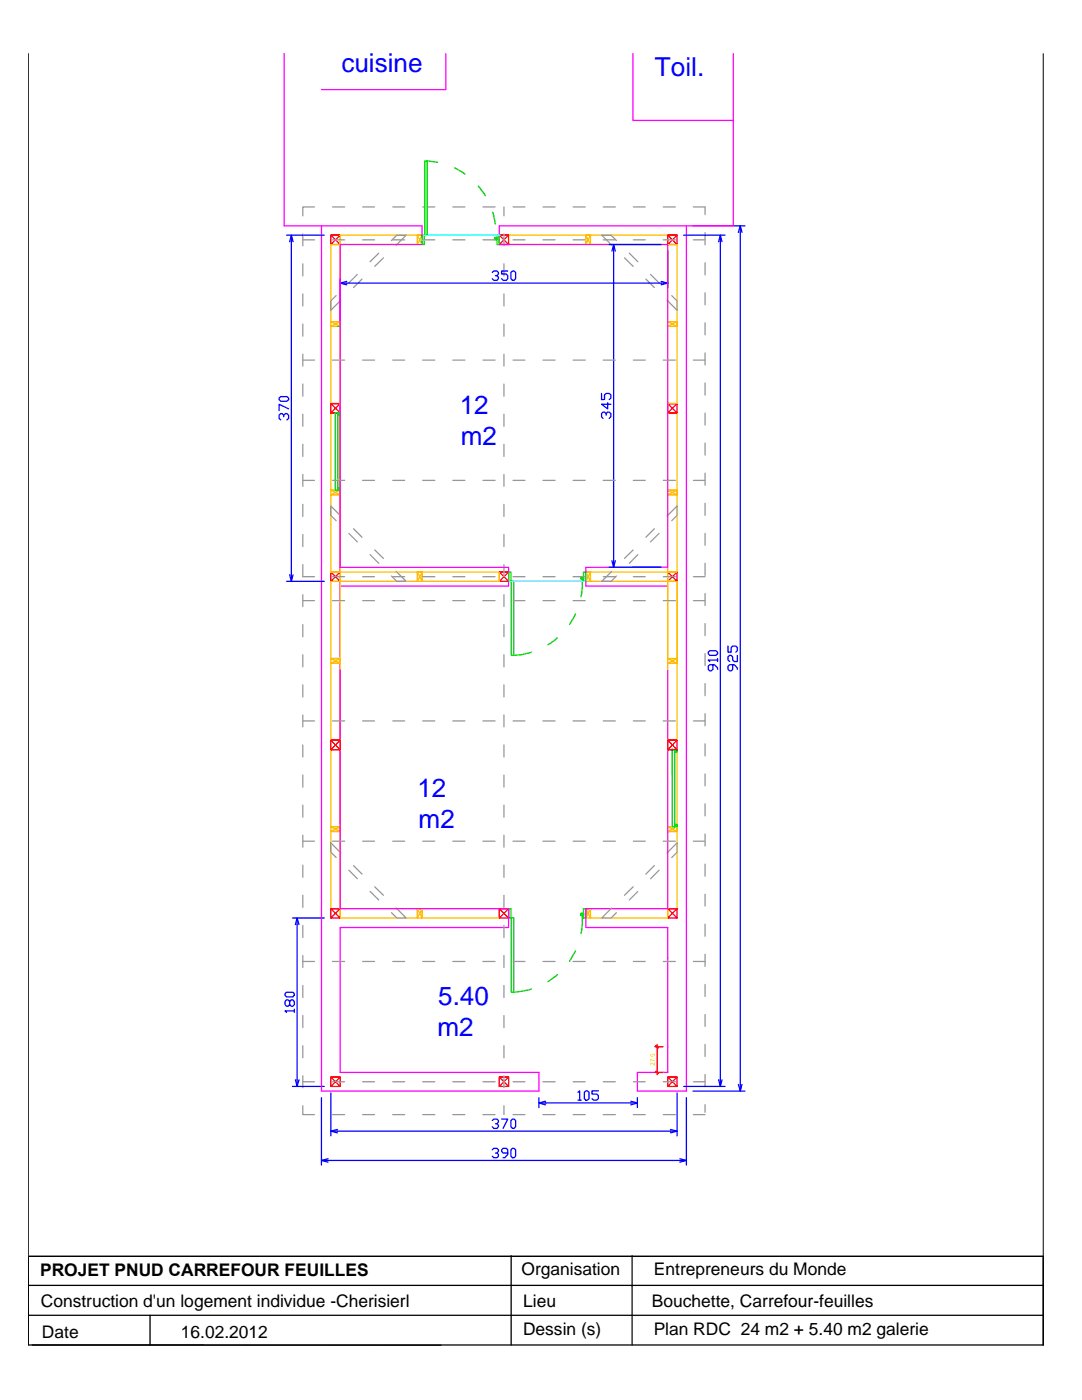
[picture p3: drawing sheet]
<svg xmlns="http://www.w3.org/2000/svg" width="216mm" height="279mm" viewBox="0 0 216 279" stroke-linecap="round" stroke-linejoin="round" font-family="sans-serif">
<!-- layer: soubassement -->
<path d="M56.7 10.7v34.4h7.4M89 10.7v7.2h-24.9M126.3 10.7v13.3h20M146.3 10.7v34.4h-46.7v1.8M84.2 46.9v-1.8h-20.1v172.6h43.4v-3.7h-39.6v-28.9h33.6v-3.8M84.2 48.8h-16.3v64.4h33.6v1M99.6 48.8h33.6v64.4h-16.3v1M137 45.1v172.6h-9.8v-3.7h6v-28.9h-16.3v-3.8h16.3v-47.5M67.9 82.4v98.9M101.5 116v1h-33.6M116.9 116v1h16.3M67.9 181.3h33.6" fill="none" stroke="#f0f" stroke-width=".25"/>
<!-- layer: ossature_primaire -->
<g fill="none" stroke="#f00" stroke-width=".25">
<path d="M66 48.8v-1.9h1.9v1.9h-1.9l1.9-1.9h-1.9l1.9 1.9M99.6 48.8v-1.9h1.9v1.9h-1.9l1.9-1.9h-1.9l1.9 1.9M133.2 48.8v-1.9h1.9v1.9h-1.9l1.9-1.9h-1.9l1.9 1.9M66 82.4v-1.9h1.9v1.9h-1.9l1.9-1.9h-1.9l1.9 1.9M133.2 82.4v-1.9h1.9v1.9h-1.9l1.9-1.9h-1.9l1.9 1.9M66 116v-1.8h1.9v1.8h-1.9l1.9-1.8h-1.9l1.9 1.8M99.6 116v-1.8h1.9v1.8h-1.9l1.9-1.8h-1.9l1.9 1.8M133.2 116l1.9-1.8h-1.9l1.9 1.8h-1.9v-1.8h1.9v1.8M66 149.6v-1.9h1.9v1.9h-1.9l1.9-1.9h-1.9l1.9 1.9M133.2 149.6v-1.9h1.9v1.9h-1.9l1.9-1.9h-1.9l1.9 1.9M66 183.2v-1.9h1.9v1.9h-1.9l1.9-1.9h-1.9l1.9 1.9M99.6 183.2v-1.9h1.9v1.9h-1.9l1.9-1.9h-1.9l1.9 1.9"/>
<path d="M133.2 183.2v-1.9h1.9v1.9h-1.9l1.9-1.9h-1.9l1.9 1.9M66 216.8v-1.8h1.9v1.8h-1.9l1.9-1.8h-1.9l1.9 1.8M99.6 216.8v-1.8h1.9v1.8h-1.9l1.9-1.8h-1.9l1.9 1.8M133.2 216.8v-1.8h1.9v1.8h-1.9l1.9-1.8h-1.9l1.9 1.8"/>
</g>
<!-- layer: oassature_secondaire -->
<g fill="none" stroke="#ffbf00" stroke-width=".25">
<path d="M66 48.8h1.9v15.4h-1.9zM67.9 46.9h15.4v1.9h-15.4zM83.3 48.8l.9-1.9h-.9l.9 1.9v-1.9h-.9v1.9h.9M101.5 46.9h15.4v1.9h-15.4zM116.9 48.8l.9-1.9h-.9l.9 1.9v-1.9h-.9v1.9h.9M117.8 46.9h15.4v1.9h-15.4zM133.2 48.8h1.9v15.4h-1.9zM66 64.2h1.9v.9h-1.9v-.9l1.9 .9v-.9l-1.9 .9M66 65.1h1.9v15.4h-1.9zM133.2 64.2h1.9v.9h-1.9v-.9l1.9 .9v-.9l-1.9 .9M133.2 65.1h1.9v15.4h-1.9zM66 82.4h1.9v15.4h-1.9z"/>
<path d="M66 97.8h1.9v.9h-1.9v-.9l1.9 .9v-.9l-1.9 .9M66 98.7h1.9v15.5h-1.9zM133.2 82.4h1.9v15.4h-1.9zM133.2 97.8h1.9v.9h-1.9v-.9l1.9 .9v-.9l-1.9 .9M133.2 98.7h1.9v15.5h-1.9zM67.9 114.2h15.4v1.8h-15.4zM83.3 116l.9-1.8h-.9l.9 1.8v-1.8h-.9v1.8h.9M84.2 114.2h15.4v1.8h-15.4zM116.9 116l.9-1.8h-.9l.9 1.8v-1.8h-.9v1.8h.9M117.8 114.2h15.4v1.8h-15.4zM133.2 116h1.9v15.4h-1.9zM66 132.4h1.9v15.3h-1.9z"/>
<path d="M66 131.4v-15.4h1.9v15.4h-1.9h1.9v1h-1.9v-1l1.9 1v-1l-1.9 1M133.2 132.4h1.9v15.3h-1.9zM133.2 131.4v-15.4h1.9v15.4h-1.9h1.9v1h-1.9v-1l1.9 1v-1l-1.9 1M66 149.6h1.9v15.4h-1.9zM133.2 149.6h1.9v15.4h-1.9zM66 165.9h1.9v15.4h-1.9zM66 165h1.9v.9h-1.9v-.9l1.9 .9v-.9l-1.9 .9M133.2 165.9h1.9v15.4h-1.9zM133.2 165h1.9v.9h-1.9v-.9l1.9 .9v-.9l-1.9 .9M67.9 181.3h15.4v1.9h-15.4zM83.3 183.2l.9-1.9h-.9l.9 1.9v-1.9h-.9v1.9h.9M84.2 181.3h15.4v1.9h-15.4z"/>
<path d="M116.9 183.2l.9-1.9h-.9l.9 1.9v-1.9h-.9v1.9h.9M117.8 181.3h15.4v1.9h-15.4z"/>
</g>
<!-- layer: menuiserie -->
<g fill="none" stroke="#0d0" stroke-width=".25">
<path d="M84.8 32.1h.4v14.8h-.4zM85.2 32.1l2.1 .3M90.7 33.5l2.1 1.2M95.4 37.2l1.4 1.9M84.2 46.9h.5v1.9h-.5zM98.3 42.4l.5 2.3M99.2 47.4h-.5v.5h.5v-.5l-.5 .5v-.5l.5 .5M99.2 46.9h.4v1.9h-.4zM67.4 65.1h.5M66.9 82.4h1v.5h-.5v-.5v15.4h-.5zM67.4 97.4h.5v.4h-.5zM67.4 97.8l.5-.4h-.5l.5 .4"/>
<path d="M67.4 82.4l.5 .5M67.9 82.4l-.5 .5M101.5 114.2h.5v1.8h-.5zM102 116h.5v14.8h-.5zM116.2 115.6v1.5l-.3 2M116.4 115.1l-.4 .5v-.5l.4 .5v-.5h-.4v.5h.4M116.4 114.2h.5v1.8h-.5zM106 130.2l-2 .5-1.5 .1M111.2 127.3l-1.9 1.4M114.8 122.5l-1.2 2.1M134.1 149.6h1v.5h-.5v-.5v15.4h-.4zM134.6 149.6h.5l-.5 .5"/>
<path d="M134.6 149.2l.5 .4M134.6 149.6l.5 .5M134.6 164.5h.5v.5h-.5zM134.6 164.5l.5 .5M135.1 164.5l-.5 .5M101.5 181.3h.5v1.9h-.5zM102 183.2h.5v14.8h-.5zM106 197.4l-3.5 .6M111.2 194.5l-1.9 1.4M114.8 189.8l-1.2 2M116.2 182.7v1.6l-.3 2M116.4 182.3l-.4 .4v-.4l.4 .4v-.4h-.4v.4h.4"/>
<path d="M116.4 181.3h.5v1.9h-.5z"/>
<circle cx="84.7" cy="46.9" r=".11"/>
<circle cx="102" cy="116" r=".11"/>
<circle cx="102" cy="183.2" r=".11"/>
</g>
<!-- layer: en dessu -->
<g fill="none" stroke="#989898" stroke-width=".25">
<path d="M60.4 46.7v2.4M60.4 52.6v2.5M60.4 58.7v2.4M60.4 47.9h2.4M62.8 41.3h-2.4v1.8M66.4 41.3h2.4M66.4 47.9h2.4M67.1 59l-1.1 1.1v1.8l2-2M71.3 54.8l-1.7 1.7M72.2 55.7l-1.7 1.7M72.4 41.3h2.3M72.4 47.9h2.3"/>
<path d="M75.6 50.5l-1.8 1.7M76.5 51.5l-1.7 1.7M78.1 48l1.1-1.1h1.8l-1.9 2M78.4 41.3h2.3M78.4 47.9h2.3M84.3 41.3h2.5M84.3 47.9h2.5M90.4 41.3h2.4M90.4 47.9h2.4M96.4 41.3h2.4M96.4 47.9h2.4M100.6 41.3v1.8"/>
<path d="M100.6 46.7v2.4M100.6 52.6v2.5M100.6 58.7v2.4M102.4 41.3h2.3M102.4 47.9h2.3M108.3 41.3h2.5M108.3 47.9h2.5M114.4 41.3h2.4M114.4 47.9h2.4M120.4 41.3h2.4M120.4 47.9h2.4M123 48l-1.1-1.1h-1.8l2 2"/>
<path d="M124.6 51.5l1.7 1.7M125.6 50.5l1.7 1.7M126.4 41.3h2.3M126.4 47.9h2.3M128.9 55.7l1.7 1.7M129.8 54.8l1.7 1.7M132.3 41.3h2.5M132.3 47.9h2.5M134 59l1.1 1.1v1.8l-2-2M138.4 41.3h2.3v1.5M138.4 47.9h2.3M140.7 46.4v2.4"/>
<path d="M140.7 52.4v2.4M140.7 58.4v2.4M60.4 64.7v2.4M60.4 70.7v2.4M60.4 76.7v2.4M60.4 71.9h2.4M66.4 71.9h2.4M72.4 71.9h2.3M78.4 71.9h2.3M84.3 71.9h2.5M90.4 71.9h2.4M96.4 71.9h2.4"/>
<path d="M100.6 64.7v2.4M100.6 70.7v2.4M100.6 76.7v2.4M102.4 71.9h2.3M108.3 71.9h2.5M114.4 71.9h2.4M120.4 71.9h2.4M126.4 71.9h2.3M132.3 71.9h2.5M138.4 71.9h2.3M140.7 64.4v2.4M140.7 70.4v2.4"/>
<path d="M140.7 76.4v2.5M60.4 82.7v2.4M60.4 88.7v2.4M60.4 94.7v2.4M60.4 95.9h2.4M66.4 95.9h2.4M72.4 95.9h2.3M78.4 95.9h2.3M84.3 95.9h2.5M90.4 95.9h2.4M96.4 95.9h2.4M100.6 82.7v2.4"/>
<path d="M100.6 88.7v2.4M100.6 94.7v2.4M102.4 95.9h2.3M108.3 95.9h2.5M114.4 95.9h2.4M120.4 95.9h2.4M126.4 95.9h2.3M132.3 95.9h2.5M138.4 95.9h2.3M140.7 82.5v2.3M140.7 88.4v2.4M140.7 94.4v2.4"/>
<path d="M60.4 100.7v2.4M60.4 106.7v2.4M60.4 112.7v2.4h2.4M60.4 118.7v2.4M60.4 119.9h2.4M66.4 115.1h2.4M66.4 119.9h2.4M68 103l-2-2v1.9l1.1 1M69.6 106.5l1.7 1.6M70.5 105.5l1.7 1.7M72.4 115.1h2.3M72.4 119.9h2.3"/>
<path d="M73.8 110.7l1.8 1.7M74.8 109.8l1.7 1.6M78.4 115.1h2.3M78.4 119.9h2.3M79.1 114l1.9 2h-1.8l-1.1-1M84.3 115.1h2.5M84.3 119.9h2.5M90.4 115.1h2.4M90.4 119.9h2.4M96.4 115.1h2.4M96.4 119.9h2.4M100.6 100.7v2.4"/>
<path d="M100.6 106.7v2.4M100.6 112.7v2.4M100.6 118.7v2.4M102.4 115.1h2.3M102.4 119.9h2.3M108.3 115.1h2.5M108.3 119.9h2.5M114.4 115.1h2.4M114.4 119.9h2.4M120.4 115.1h2.4M120.4 119.9h2.4M122.1 114l-2 2h1.8l1.1-1"/>
<path d="M126.3 109.8l-1.7 1.6M126.4 115.1h2.3M126.4 119.9h2.3M127.3 110.7l-1.7 1.7M130.6 105.5l-1.7 1.7M131.5 106.5l-1.7 1.6M132.3 115.1h2.5M132.3 119.9h2.5M133.1 103l2-2v1.9l-1.1 1M138.4 115.1h2.3M138.4 119.9h2.3M140.7 100.4v2.5"/>
<path d="M140.7 106.5v2.3M140.7 112.4v2.4M140.7 118.4v2.4M60.4 124.7v2.4M60.4 130.7v2.4M60.4 136.7v2.4M100.6 124.7v2.4M100.6 130.7v2.4M100.6 136.7v2.4M140.7 124.4v2.5M140.7 130.5v2.3M140.7 136.4v2.4"/>
<path d="M60.4 142.7v2.4M60.4 148.7v2.4M60.4 154.7v2.4M60.4 143.9h2.4M66.4 143.9h2.4M72.4 143.9h2.3M78.4 143.9h2.3M84.3 143.9h2.5M90.4 143.9h2.4M96.4 143.9h2.4M100.6 142.7v2.4M100.6 148.7v2.4"/>
<path d="M100.6 154.7v2.4M102.4 143.9h2.3M108.3 143.9h2.5M114.4 143.9h2.4M120.4 143.9h2.4M126.4 143.9h2.3M132.3 143.9h2.5M138.4 143.9h2.3M140.7 142.4v2.5M140.7 148.4v2.5M140.7 154.5v2.3M60.4 160.7v2.4"/>
<path d="M60.4 166.7v2.4M60.4 172.7v2.4M60.4 178.7v2.4M60.4 167.9h2.4M66.4 167.9h2.4M68 170.2l-2-2v1.9l1.1 1M69.6 173.7l1.7 1.7M70.5 172.7l1.7 1.7M72.4 167.9h2.3M73.8 177.9l1.8 1.7M74.8 177l1.7 1.7M78.4 167.9h2.3"/>
<path d="M84.3 167.9h2.5M90.4 167.9h2.4M96.4 167.9h2.4M100.6 160.7v2.4M100.6 166.7v2.4M100.6 172.7v2.4M100.6 178.7v2.4M102.4 167.9h2.3M108.3 167.9h2.5M114.4 167.9h2.4M120.4 167.9h2.4M126.3 177l-1.7 1.7"/>
<path d="M126.4 167.9h2.3M127.3 177.9l-1.7 1.7M130.6 172.7l-1.7 1.7M131.5 173.7l-1.7 1.7M132.3 167.9h2.5M133.1 170.2l2-2v1.9l-1.1 1M138.4 167.9h2.3M140.7 160.4v2.4M140.7 166.4v2.5M140.7 172.5v2.4M140.7 178.5v2.3M60.4 184.7v2.4"/>
<path d="M60.4 190.7v2.4M60.4 196.7v2.4M60.4 191.9h2.4M66.4 191.9h2.4M72.4 191.9h2.3M78.4 191.9h2.3M79.1 181.2l1.9 2h-1.8l-1.1-1.1M84.3 191.9h2.5M90.4 191.9h2.4M96.4 191.9h2.4M100.6 184.7v2.4M100.6 190.7v2.4"/>
<path d="M100.6 196.7v2.4M102.4 191.9h2.3M108.3 191.9h2.5M114.4 191.9h2.4M120.4 191.9h2.4M122.1 181.2l-2 2h1.8l1.1-1.1M126.4 191.9h2.3M132.3 191.9h2.5M138.4 191.9h2.3M140.7 184.4v2.4M140.7 190.4v2.5M140.7 196.5v2.4"/>
<path d="M60.4 202.7v2.4M60.4 208.7v2.4M60.4 214.7v2.4M60.4 215.9h2.4M66.4 215.9h2.4M72.4 215.9h2.3M78.4 215.9h2.3M84.3 215.9h2.5M90.4 215.9h2.4M96.4 215.9h2.4M100.6 202.7v2.4M100.6 208.7v2.4"/>
<path d="M100.6 214.7v2.4M102.4 215.9h2.3M108.3 215.9h2.5M114.4 215.9h2.4M120.4 215.9h2.4M126.4 215.9h2.3M132.3 215.9h2.5M138.4 215.9h2.3M140.7 202.5v2.3M140.7 208.4v2.4M140.7 214.4v2.5M60.4 220.7v1.7h2.4"/>
<path d="M66.4 222.4h2.4M72.4 222.4h2.3M78.4 222.4h2.3M84.3 222.4h2.5M90.4 222.4h2.4M96.4 222.4h2.4M100.6 220.7v1.7M102.4 222.4h2.3M108.3 222.4h2.5M114.4 222.4h2.4M120.4 222.4h2.4M126.4 222.4h2.3"/>
<path d="M132.3 222.4h2.5M138.4 222.4h2.3M140.7 220.5v1.5M5.6 250.7v4.1M5.6 258.4v2.4M5.6 264.4v4"/>
</g>
<!-- layer: vue -->
<path d="M84.5 46.9h15.3M101.5 116h15.4" fill="none" stroke="#0ff" stroke-width=".25"/>
<!-- layer: cote -->
<g fill="none" stroke="#00f" stroke-width=".25">
<path d="M57.2 46.9h7.5M58.1 48.2v66.5M67.9 55.6v8.7M69.2 56.5h62.7M98.2 54.4l.3-.3h.7l.3 .3v.3l-.3 .3h-.3M99.2 55l.3 .3v.3l-.3 .4h-.7l-.3-.4M101.3 54.1h-1.2v.6h.9l.3 .3v.6l-.3 .4h-.6l-.3-.4M102 54.4l.2-.3h.4l.3 .3v1.2l-.3 .4h-.4l-.2-.4zM121.5 48.8h10.4M122.4 50.1v61.8M133.2 50.1v7.3M136.4 46.9h8.3"/>
<path d="M138.3 45.1h10.3M143.7 48.2v167.3M147.7 46.4v170M55.7 79.4l.3-.3h1.2l.4 .3v.3l-.4 .4h-1.2l-.3-.4zM120 78.5v1.2h.6v-.9l.4-.3h.6l.3 .3v.6l-.3 .3M56.6 83.2v-.3l-.3-.4h-.3l-.3 .4v.6l.3 .3M56.6 82.9l.4-.4h.2l.4 .4v.6l-.4 .3M57.6 81.6l-1.9-.9v1.2M121 82.9v-.4l-.4-.3h-.3l-.3 .3v.7l.3 .3M121 82.5l.3-.3h.3l.3 .3v.7l-.3 .3M121.3 80.4v1.2l-1.3-.9h1.9M57.2 116h7.5"/>
<path d="M121.5 113.2h10.4M141.3 130.2l.3-.3h1.2l.4 .3v.3l-.4 .3h-1.2l-.3-.3zM142.3 132.7v.9l-.4 .3h-.3l-.3-.3v-.6l.3-.3h1l.6 .6v.3M143.2 131.7h-1.9l.3 .3M143.2 131.4v.6M145.3 128.9v1.3h.6v-1l.3-.3h.6l.3 .3v.7l-.3 .3M146.2 132.7v.9l-.3 .3h-.3l-.3-.3v-.6l.3-.3h.9l.6 .6v.3M147.1 130.8v1.2h-.6l-.3-.3v-.6l-.3-.3h-.3l-.3 .3v.6l.3 .3M56.9 198.3l.3-.3h1.2l.3 .3v.3l-.3 .4h-1.2l-.3-.4zM57.8 199.9l.3-.4h.3l.3 .4v.6l-.3 .3h-.3l-.3-.3v-.6l-.3-.4h-.3l-.3 .4v.6l.3 .3h.3l.3-.3M58.3 183.2h6.4M59.3 184.5v31"/>
<path d="M58.3 216.8h6.4M58.7 201.7h-1.8l.3 .3M58.7 201.4v.6M64.1 219.1v13.4M66 218.1v8.6M107.5 219.1v2M115.3 218l.4-.3v1.9M115.3 219.6h.7M116.9 217.7h.3l.3 .3v1.3l-.3 .3h-.3l-.3-.3v-1.3zM119.4 217.7h-1.3v.6h1l.3 .3v.7l-.3 .3h-.6l-.4-.3M127.2 219.1v2M135.1 218.1v8.6"/>
<path d="M136.4 216.8h8.3M137 219.1v13.4M138.3 217.7h10.3M65.5 231.6h70.2M67.3 225.7h66.5M98.2 223.6l.3-.3h.7l.3 .3v.3l-.3 .4h-.3M98.2 229.5l.3-.3h.7l.3 .3v.3l-.3 .3h-.3M99.2 224.3l.3 .3v.3l-.3 .3h-.7l-.3-.3M99.2 230.1l.3 .3v.3l-.3 .3h-.7l-.3-.3M100.1 223.3h1.2l-.9 1.9M101.3 230.1h-.9l-.3-.3v-.3l.3-.3h.6l.3 .3v.9l-.6 .6h-.3M102 223.6l.2-.3h.4l.3 .3v1.3l-.3 .3h-.4l-.2-.3z"/>
<path d="M102 229.5l.2-.3h.4l.3 .3v1.2l-.3 .3h-.4l-.2-.3zM108.9 220.1h17"/>
</g>
<!-- layer: 0 -->
<g fill="none" stroke="#00f" stroke-width=".25">
<path d="M57.8 48.2l.3-1.3 .4 1.3M58.1 46.9v1.3M67.9 56.5h1.3M69.2 56.2l-1.3 .3 1.3 .3M122.1 50.1l.3-1.3 .4 1.3M122.4 48.8v1.3M131.9 56.2l1.3 .3-1.3 .3M131.9 56.5h1.3M143.4 48.2l.3-1.3 .4 1.3M143.7 46.9v1.3M147.3 46.4l.4-1.3 .4 1.3M147.7 45.1v1.3"/>
<path d="M57.8 114.7l.3 1.3 .4-1.3M58.1 114.7v1.3M122.1 111.9l.3 1.3 .4-1.3M122.4 111.9v1.3M58.9 184.5l.4-1.3 .4 1.3M59.3 183.2v1.3M58.9 215.5l.4 1.3 .4-1.3M59.3 215.5v1.3M108.9 219.8l-1.4 .3 1.4 .4M125.9 219.8l1.3 .3-1.3 .4M143.4 215.5l.3 1.3 .4-1.3M143.7 215.5v1.3"/>
<path d="M147.3 216.4l.4 1.3 .4-1.3M147.7 216.4v1.3M64.1 231.6h1.4M65.5 231.3l-1.4 .3 1.4 .3M66 225.7h1.3M67.3 225.4l-1.3 .3 1.3 .4M107.5 220.1h1.4M125.9 220.1h1.3M133.8 225.4l1.3 .3-1.3 .4M133.8 225.7h1.3M135.7 231.3l1.3 .3-1.3 .3M135.7 231.6h1.3"/>
</g>
<!-- layer: cote -->
<path d="M130.7 214h1.6M130.7 208.9h1.6M131.1 208.4v6.1" fill="none" stroke="#f00" stroke-width=".25"/>
<!-- layer: 0 -->
<g fill="#f00" stroke="#f00" stroke-width=".2">
<path d="M130.9 213.8l.5 .4zM130.9 213.8l.5 .4z"/>
<path d="M130.9 208.7l.5 .4zM130.9 208.7l.5 .4z"/>
</g>
<!-- layer: couverture -->
<circle cx="134.1" cy="149.6" r=".11" fill="none" stroke="#3fff00" stroke-width=".25"/>
<!-- layer: 0 -->
<path d="M5.6 10.7v240h202.6v-240" fill="none" stroke="#000" stroke-width=".2"/>
<!-- layer: cartouche -->
<path d="M5.6 256.5h202.6M102 250.6v17.8M126.1 250.6v17.8M208.2 250.7v17.7h-201.8M5.6 262.5h202.6M29.9 262.5v5.9M88 268.5l-82.4-.1v-17.7h202.6v17.8" fill="none" stroke="#000" stroke-width=".25"/>
<!-- layer: 0 -->
<path d="M5.6 250.7v17.7" fill="none" stroke="#000" stroke-width=".25"/>
<g font-size="5.2" fill="#00f">
<text x="68.1" y="14.3">cuisine</text>
<text x="130.7" y="15.2">Toil.</text>
<text x="91.8" y="82.6">12</text>
<text x="92" y="88.9">m2</text>
<text x="83.3" y="159.1">12</text>
<text x="83.5" y="165.3">m2</text>
<text x="87.4" y="200.5">5.40</text>
<text x="87.3" y="206.7">m2</text>
</g>
<g font-size="3.5">
<text x="8" y="254.6">PROJET PNUD CARREFOUR FEUILLES</text>
<text x="104.1" y="254.4">Organisation</text>
<text x="130.5" y="254.4">Entrepreneurs du Monde</text>
<text x="8.1" y="260.8">Construction d'un logement individue -Cherisierl</text>
<text x="104.4" y="260.8">Lieu</text>
<text x="130.1" y="260.8">Bouchette, Carrefour-feuilles</text>
<text x="8.4" y="267">Date</text>
<text x="36.1" y="267">16.02.2012</text>
<text x="104.4" y="266.5">Dessin (s)</text>
<text x="130.4" y="266.5">Plan RDC 24 m2 + 5.40 m2 galerie</text>
</g>
<text font-size="1.3" fill="#ff0" x="130.7" y="212.7" transform="rotate(-90 130.7 212.7)">27,5</text>
</svg>
